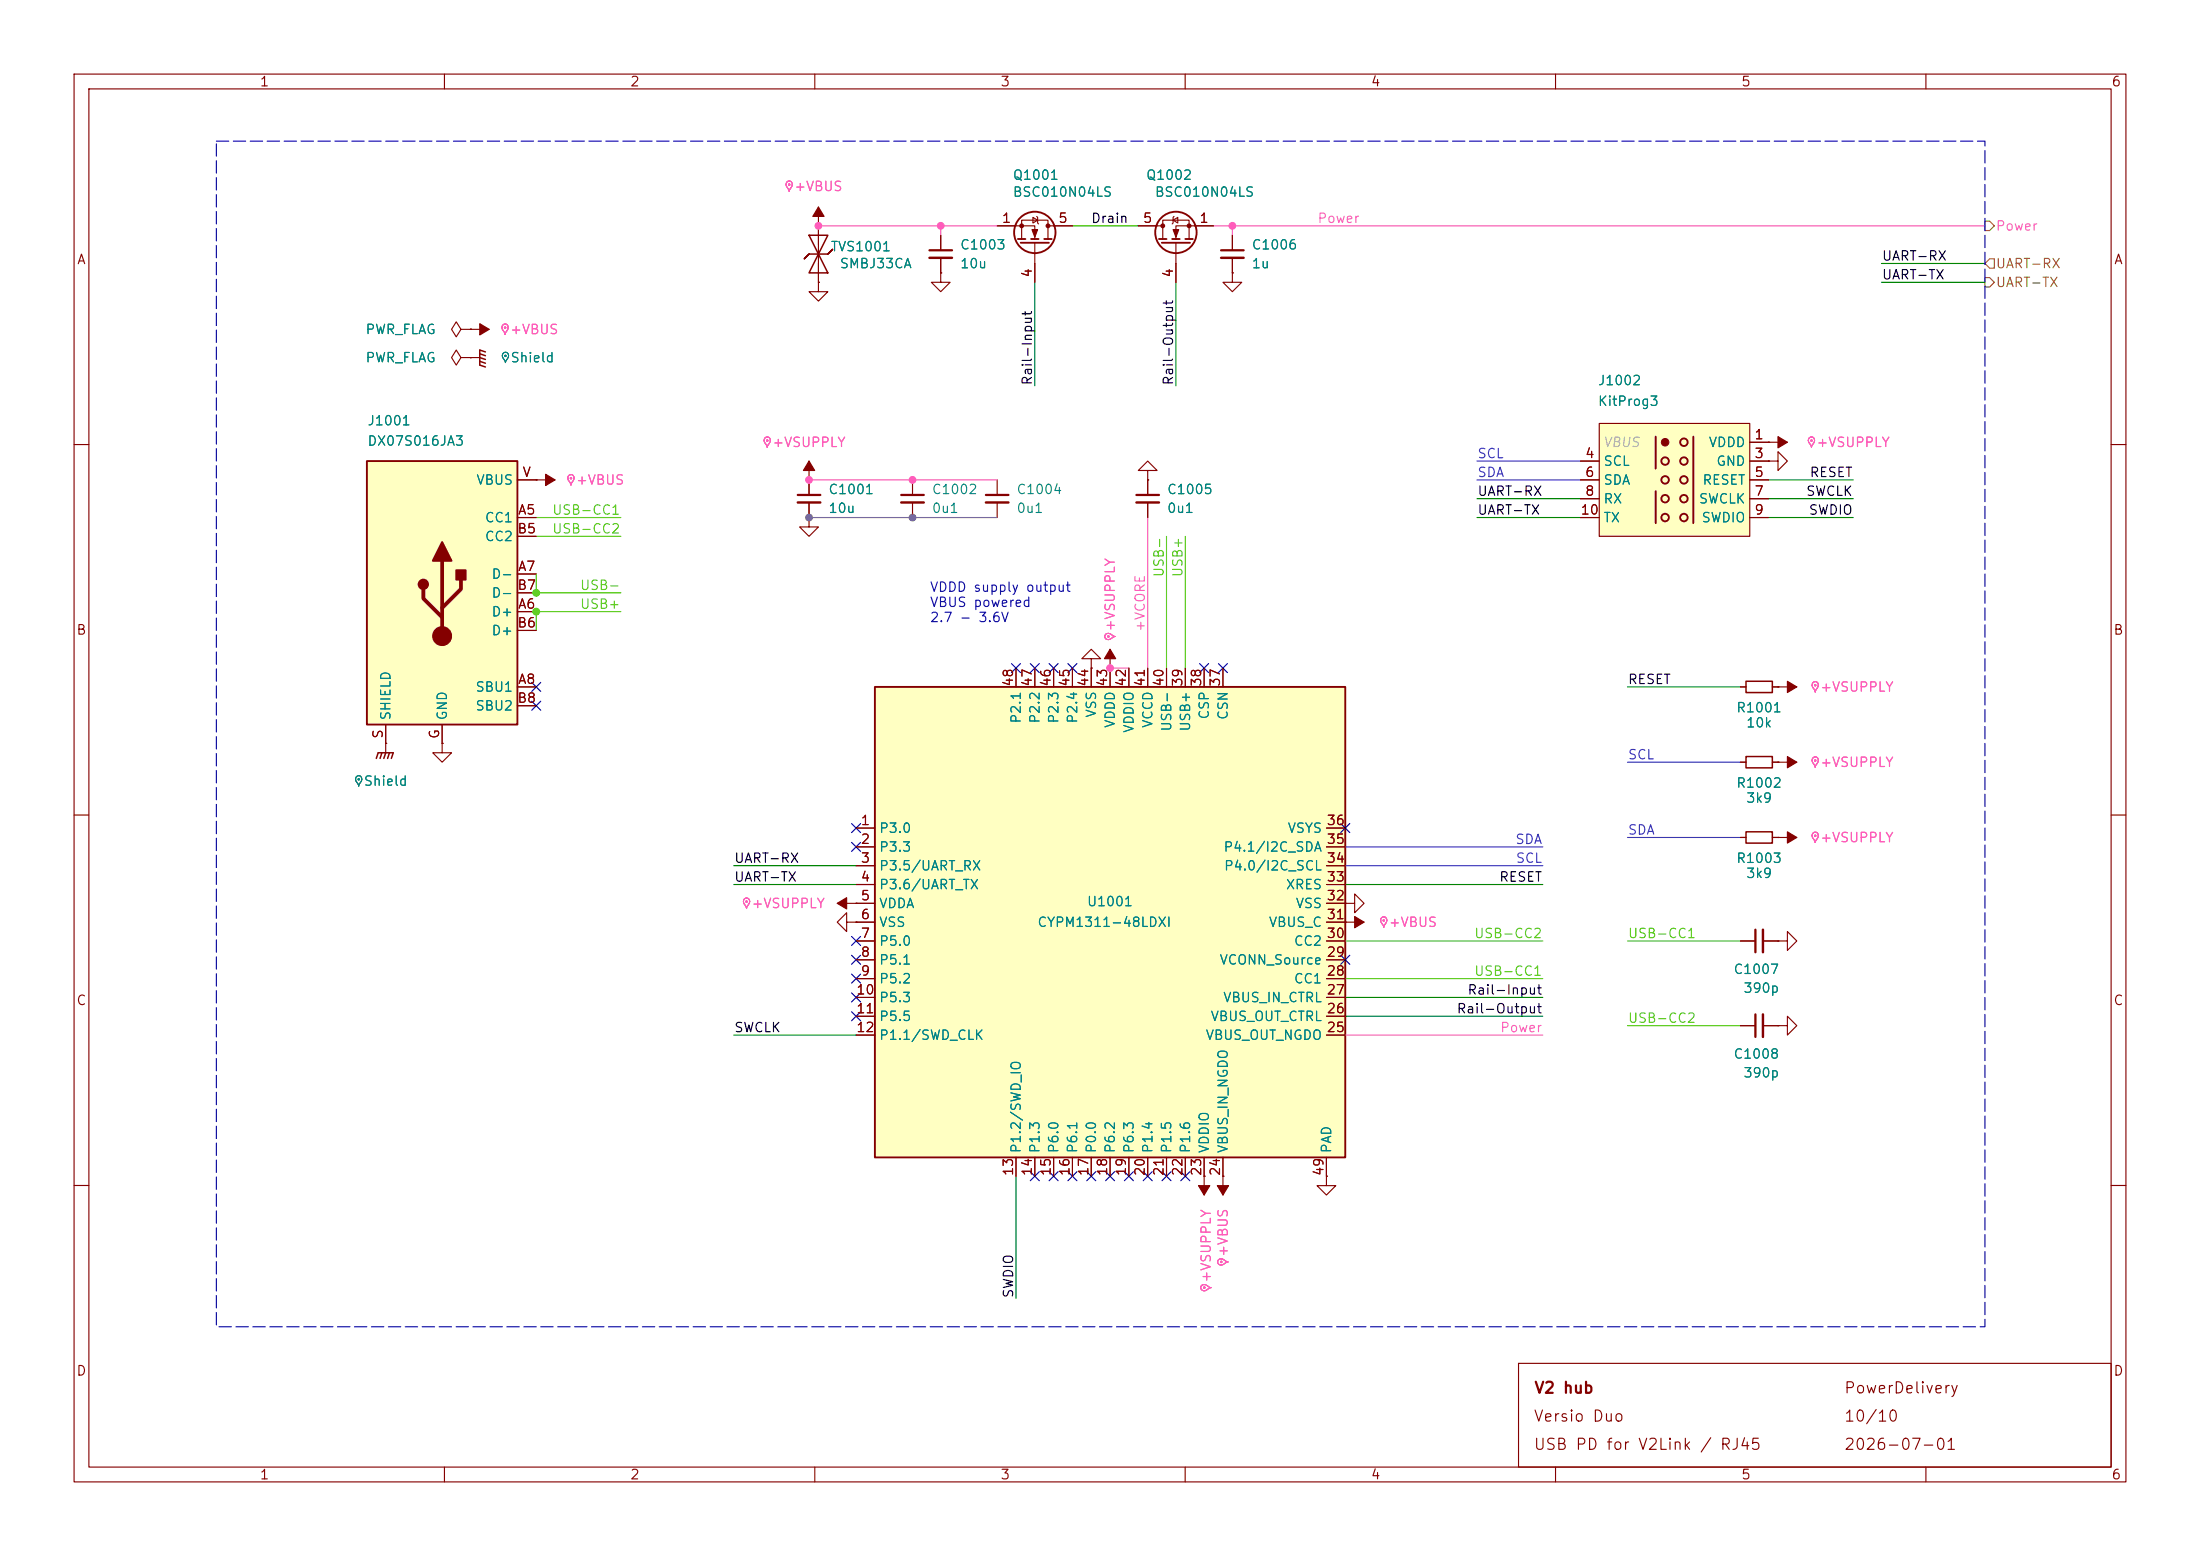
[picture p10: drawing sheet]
<svg xmlns="http://www.w3.org/2000/svg" width="297mm" height="210mm" viewBox="0 0 297 210" stroke-linecap="round" stroke-linejoin="round" font-family="sans-serif">
<g fill="none" stroke="#840000" stroke-width=".15">
<path d="M10 10h277v190h-277zM12 12h273v186h-273zM60 10v2M110 10v2M160 10v2M210 10v2M260 10v2M110.5 30.5h.1M110.5 38.1v1.3h1.3l-1.3 1.2-1.3-1.2h1.3M110.5 38.1h.1M110.5 27.9v10.2M127 36.8v1.3h1.3l-1.3 1.3-1.3-1.3h1.3"/>
<path d="M127 36.8h.1M127 31.8v2M127 34.8v2M134.6 30.5h5.1v1.8M137.9 32.3v-2.6h3.6v2.6M139.4 29.3l.7 .4-.7 .4zM139.7 32.8v5.3M140 29.2l.1 .1v.8l.1 .1M141.5 30.5h3.3M62.2 44.5l-.6-1.1-.6 1.1 .6 1 .6-1h1.3M62.2 48.3l-.6-1.1-.6 1.1 .6 1 .6-1h1.3M63.5 44.5h.1"/>
<path d="M63.5 48.3h.1M63.5 44.5h2.5M63.5 48.3h1.3M10 60h2M72.4 64.8h.1M72.4 64.8h2.5M123.2 64.8v2M123.2 67.8v2.1M154.9 63.5h1.3l-1.3-1.3-1.2 1.3h1.2v1.3M154.9 64.8h.1M154.9 64.8v2M154.9 67.8v2.1"/>
<path d="M285 60h2M147.3 88.9h1.3l-1.3-1.3-1.3 1.3h1.3v1.3M147.3 90.2h.1M149.9 90.2h.1M149.9 87.6v2.6M10 110h2M52.1 100.3h.1M52.1 100.3v1.3M59.7 100.3v1.3h1.3l-1.3 1.3-1.3-1.3h1.3M59.7 100.3h.1M285 110h2M113 121.9h2.6"/>
<path d="M115.6 121.9h.1M181.6 121.9h1.3v-1.2l1.2 1.2-1.2 1.3v-1.3M181.6 121.9h.1M181.6 124.5h.1M181.6 124.5h2.5M234.9 127h2.1M234.9 138.4h2.1M238 127h2M238 138.4h2M240 138.4h1.3v-1.2l1.3 1.2-1.3 1.3v-1.3M240 138.4h.1M10 160h2"/>
<path d="M285 160h2M60 198v2M110 198v2M160 198v2M205 184h80v14h-80zM210 198v2M260 198v2"/>
</g>
<path d="M106.3 24.5a.49 .49 0 0 1 .7 .2 .49 .49 0 0 1-.3 .7l-.2 .4-.1-.3a.64 .64 0 0 1-.1-1zM67.9 43.8a.49 .49 0 0 1 .7 .2 .49 .49 0 0 1-.2 .7l-.2 .4-.2-.3a.64 .64 0 0 1-.1-1zM68 47.7a.49 .49 0 0 1 .6 .1 .49 .49 0 0 1-.2 .7l-.2 .4-.1-.3a.64 .64 0 0 1-.1-.9zM76.8 64.2a.49 .49 0 0 1 .7 .1 .49 .49 0 0 1-.2 .7l-.2 .5-.2-.4a.64 .64 0 0 1-.1-.9zM149.2 85.6l.3-.1h.3l.7 .4-.3 .2a.54 .54 0 0 1-.6 .2 .54 .54 0 0 1-.4-.5zM48.1 104.8a.49 .49 0 0 1 .7 .2 .49 .49 0 0 1-.2 .7l-.2 .4-.1-.4a.64 .64 0 0 1-.2-.9zM100.5 121.3a.49 .49 0 0 1 .7 .2 .49 .49 0 0 1-.2 .7l-.2 .4-.2-.4a.64 .64 0 0 1-.1-.9zM186.5 123.9a.49 .49 0 0 1 .7 .1 .49 .49 0 0 1-.2 .7l-.2 .4-.1-.3a.64 .64 0 0 1-.2-.9z" fill="none" stroke="#840000" stroke-width=".14"/>
<g fill="#840000" stroke="#840000" stroke-width=".14">
<circle cx="100.8" cy="121.7" r=".09"/>
<circle cx="68.2" cy="44.2" r=".09"/>
<circle cx="68.2" cy="48" r=".09"/>
<circle cx="77.1" cy="64.5" r=".09"/>
<circle cx="149.6" cy="85.9" r=".09"/>
<circle cx="106.5" cy="24.9" r=".09"/>
<circle cx="48.4" cy="105.2" r=".09"/>
<circle cx="186.8" cy="124.2" r=".09"/>
</g>
<g fill="#840000" stroke="#840000" stroke-width=".15">
<path d="M113 121.9l1.3-.7v1.5z"/>
<path d="M64.8 43.7l1.2 .8-1.2 .7z"/>
<path d="M73.7 64l1.2 .8-1.2 .7z"/>
<path d="M149.9 87.6l.7 1.3h-1.5z"/>
<path d="M139.3 31h.8l-.4 1z"/>
<path d="M110.5 27.9l.8 1.3h-1.6z"/>
<path d="M182.9 123.7l1.2 .8-1.2 .7z"/>
<circle cx="141.5" cy="30.5" r=".25"/>
<circle cx="137.9" cy="30.5" r=".25"/>
</g>
<path d="M106.3 24.5a.49 .49 0 0 1 .7 .2 .49 .49 0 0 1-.3 .7l-.2 .4-.1-.3a.64 .64 0 0 1-.1-1zM67.9 43.8a.49 .49 0 0 1 .7 .2 .49 .49 0 0 1-.2 .7l-.2 .4-.2-.3a.64 .64 0 0 1-.1-1zM76.8 64.2a.49 .49 0 0 1 .7 .1 .49 .49 0 0 1-.2 .7l-.2 .5-.2-.4a.64 .64 0 0 1-.1-.9zM149.2 85.6l.3-.1h.3l.7 .4-.3 .2a.54 .54 0 0 1-.6 .2 .54 .54 0 0 1-.4-.5zM100.5 121.3a.49 .49 0 0 1 .7 .2 .49 .49 0 0 1-.2 .7l-.2 .4-.2-.4a.64 .64 0 0 1-.1-.9zM186.5 123.9a.49 .49 0 0 1 .7 .1 .49 .49 0 0 1-.2 .7l-.2 .4-.1-.3a.64 .64 0 0 1-.2-.9z" fill="none" stroke="#ff5cbb" stroke-width=".14"/>
<g fill="#ff5cbb" stroke="#ff5cbb" stroke-width=".14">
<circle cx="100.8" cy="121.7" r=".09"/>
<circle cx="68.2" cy="44.2" r=".09"/>
<circle cx="77.1" cy="64.5" r=".09"/>
<circle cx="149.6" cy="85.9" r=".09"/>
<circle cx="106.5" cy="24.9" r=".09"/>
<circle cx="186.8" cy="124.2" r=".09"/>
</g>
<path d="M125.5 33.8h3M121.7 66.8h3M153.4 66.8h3.1M237 125.5v3M237 136.9v3.1" fill="none" stroke="#840000" stroke-width=".3"/>
<path d="M125.5 34.8h3M121.7 67.8h3M153.4 67.8h3.1M238 125.5v3M238 136.9v3.1" fill="none" stroke="#840000" stroke-width=".33"/>
<path d="M109.2 34.3l-.6 .6 .6-.6h2.6l.6-.6-.6 .6M109.2 31.8h2.6l-1.3 2.5zM110.5 34.3l1.3 2.5h-2.6zM64.8 48.8l.7 .2M64.8 48.3l.7 .2M64.8 47.8l.7 .2M65.5 47.5l-.7-.3v2.1l.7 .2M50.8 102.4l.3-.8h2l-.3 .8M51.6 101.6l-.3 .8M52.1 101.6l-.3 .8M52.6 101.6l-.3 .8" fill="none" stroke="#840000" stroke-width=".2"/>
<path d="M68 47.7a.49 .49 0 0 1 .6 .1 .49 .49 0 0 1-.2 .7l-.2 .4-.1-.3a.64 .64 0 0 1-.1-.9zM48.1 104.8a.49 .49 0 0 1 .7 .2 .49 .49 0 0 1-.2 .7l-.2 .4-.1-.4a.64 .64 0 0 1-.2-.9z" fill="none" stroke="#008484" stroke-width=".14"/>
<g fill="#008484" stroke="#008484" stroke-width=".14">
<circle cx="68.2" cy="48" r=".09"/>
<circle cx="48.4" cy="105.2" r=".09"/>
</g>
<g fill="none" stroke="#840000" stroke-width=".25">
<path d="M137.4 32.3h1M137.8 32.8h3.8M139.2 32.3h1M141 32.3h1"/>
<circle cx="139.7" cy="31.4" r="2.79"/>
</g>
<path d="M49.5 62.2h20.3v35.6h-20.3z" fill="#ffffc2"/>
<path d="M49.5 62.2h20.3v35.6h-20.3z" fill="none" stroke="#840000" stroke-width=".25"/>
<g fill="#840000" stroke="#840000" stroke-width=".25">
<path d="M59.7 73.2l1.3 2.5h-2.6z"/>
<path d="M61.6 77h1.3v1.2h-1.3z"/>
<circle cx="57.1" cy="78.9" r=".63"/>
</g>
<path d="M57.1 79.5v1.3l2.6 2.5M59.7 75.7v10.2M62.2 78.2v1.3l-2.5 2.5" fill="none" stroke="#840000" stroke-width=".51"/>
<circle cx="59.7" cy="85.9" r="1.27" fill="#840000" stroke="#840000" stroke-width=".15"/>
<g fill="none" stroke="#840000" stroke-width=".15">
<path d="M69.8 69.9h2.6M69.8 77.5h2.6M69.8 72.4h2.6M69.8 64.8h2.6M134.6 64.8v2M134.6 67.8v2.1M52.1 97.8v2.5M59.7 97.8v2.5M69.8 82.6h2.6M69.8 92.7h2.6M69.8 85.1h2.6M69.8 80h2.6"/>
<path d="M69.8 95.3h2.6"/>
</g>
<path d="M133.1 66.8h3" fill="none" stroke="#840000" stroke-width=".3"/>
<path d="M133.1 67.8h3" fill="none" stroke="#840000" stroke-width=".33"/>
<path d="M215.9 57.2h20.3v15.2h-20.3z" fill="#ffffc2"/>
<g fill="none" stroke="#840000" stroke-width=".25">
<path d="M156.5 32.3h1M156.8 32.8h3.9M158.2 32.3h1.1M160 32.3h1M223.5 58.9v4.3M228.6 58.9v11.7M223.5 66.3v4.3"/>
<circle cx="158.7" cy="31.4" r="2.79"/>
<circle cx="227.3" cy="59.7" r=".51"/>
<circle cx="224.8" cy="69.9" r=".51"/>
<circle cx="224.8" cy="64.8" r=".51"/>
<circle cx="224.8" cy="67.3" r=".51"/>
<circle cx="224.8" cy="62.2" r=".51"/>
<circle cx="227.3" cy="67.3" r=".51"/>
<circle cx="227.3" cy="62.2" r=".51"/>
<circle cx="227.3" cy="69.9" r=".51"/>
<circle cx="227.3" cy="64.8" r=".51"/>
</g>
<g fill="#840000" stroke="#840000" stroke-width=".14">
<circle cx="224.8" cy="59.7" r=".51"/>
<circle cx="244.5" cy="59.5" r=".09"/>
<circle cx="245.1" cy="112.8" r=".09"/>
<circle cx="162.6" cy="173.8" r=".09"/>
<circle cx="164.9" cy="170.3" r=".09"/>
<circle cx="103.6" cy="59.5" r=".09"/>
</g>
<g fill="none" stroke="#840000" stroke-width=".15">
<path d="M153.7 30.5h3.3M157 32.3v-2.6h3.5v2.6M158.4 29.7l.6-.4v.8zM158.5 29.2l-.1 .1v.8l-.2 .1M158.7 32.8v5.3M163.8 30.5h-5.1v1.8M166.4 36.8v1.3h1.2l-1.2 1.3-1.3-1.3h1.3M166.4 36.8h.1M166.4 31.8v2M166.4 34.8v2M215.9 57.2h20.3v15.2h-20.3zM236.2 59.7h5.1"/>
<path d="M238.8 59.7h.1M109.2 64.8h.1M109.2 69.9v1.2h1.3l-1.3 1.3-1.3-1.3h1.3M109.2 69.9h.1M109.2 62.2v4.6M109.2 67.8v2.1M213.4 62.2h2.5M213.4 64.8h2.5M213.4 67.3h2.5M213.4 69.9h2.5M236.2 62.2h2.6M236.2 64.8h2.6"/>
<path d="M236.2 67.3h2.6M236.2 69.9h2.6M238.8 62.2h1.2v-1.2l1.3 1.2-1.3 1.3v-1.3M238.8 62.2h.1M240 113h.1M240 113h2.6M162.6 158.8h.1M162.6 158.8v2.5M165.1 158.8h.1M165.1 158.8v2.5M179.1 158.8v1.2h1.2l-1.2 1.3-1.3-1.3h1.3M179.1 158.8h.1"/>
</g>
<g fill="#840000" stroke="#840000" stroke-width=".15">
<path d="M158.4 31h.7l-.4 1z"/>
<path d="M240 58.9l1.3 .8-1.3 .8z"/>
<path d="M241.3 112.3l1.3 .7-1.3 .8z"/>
<path d="M161.8 160h1.5l-.7 1.3z"/>
<path d="M164.3 160h1.6l-.8 1.3z"/>
<path d="M109.2 62.2l.8 1.3h-1.5z"/>
<circle cx="157" cy="30.5" r=".25"/>
<circle cx="160.5" cy="30.5" r=".25"/>
</g>
<path d="M164.8 33.8h3.1M107.7 66.8h3" fill="none" stroke="#840000" stroke-width=".3"/>
<path d="M164.8 34.8h3.1M107.7 67.8h3" fill="none" stroke="#840000" stroke-width=".33"/>
<path d="M103.3 59.1a.49 .49 0 0 1 .7 .1 .49 .49 0 0 1-.2 .7l-.2 .5-.2-.4a.64 .64 0 0 1-.1-.9zM244.3 59.1a.49 .49 0 0 1 .7 .1 .49 .49 0 0 1-.2 .7l-.3 .5-.1-.4a.64 .64 0 0 1-.1-.9zM244.8 112.4a.49 .49 0 0 1 .7 .2 .49 .49 0 0 1-.2 .7l-.2 .4-.2-.3a.64 .64 0 0 1-.1-1zM162.2 173.5l.3-.1h.3l.7 .4-.4 .1a.54 .54 0 0 1-.6 .3 .54 .54 0 0 1-.4-.5zM164.5 170l.3-.1h.3l.7 .4-.4 .2a.54 .54 0 0 1-.6 .2 .54 .54 0 0 1-.4-.5z" fill="none" stroke="#840000" stroke-width=".14"/>
<path d="M103.3 59.1a.49 .49 0 0 1 .7 .1 .49 .49 0 0 1-.2 .7l-.2 .5-.2-.4a.64 .64 0 0 1-.1-.9zM244.3 59.1a.49 .49 0 0 1 .7 .1 .49 .49 0 0 1-.2 .7l-.3 .5-.1-.4a.64 .64 0 0 1-.1-.9zM244.8 112.4a.49 .49 0 0 1 .7 .2 .49 .49 0 0 1-.2 .7l-.2 .4-.2-.3a.64 .64 0 0 1-.1-1zM162.2 173.5l.3-.1h.3l.7 .4-.4 .1a.54 .54 0 0 1-.6 .3 .54 .54 0 0 1-.4-.5zM164.5 170l.3-.1h.3l.7 .4-.4 .2a.54 .54 0 0 1-.6 .2 .54 .54 0 0 1-.4-.5z" fill="none" stroke="#ff5cbb" stroke-width=".14"/>
<g fill="#ff5cbb" stroke="#ff5cbb" stroke-width=".14">
<circle cx="244.5" cy="59.5" r=".09"/>
<circle cx="245.1" cy="112.8" r=".09"/>
<circle cx="162.6" cy="173.8" r=".09"/>
<circle cx="164.9" cy="170.3" r=".09"/>
<circle cx="103.6" cy="59.5" r=".09"/>
</g>
<path d="M118.1 92.7h63.5v63.5h-63.5z" fill="#ffffc2"/>
<path d="M118.1 92.7h63.5v63.5h-63.5z" fill="none" stroke="#840000" stroke-width=".25"/>
<g fill="none" stroke="#840000" stroke-width=".15">
<path d="M110.5 38.1h.1M110.5 30.5h.1M110.5 30.5v2.5M110.5 35.6v2.5M127 36.8h.1M127 31.8v2M127 34.8v2M134.6 30.5h2.6M139.7 35.6v2.5M142.2 30.5h2.6M153.7 30.5h2.5M158.7 35.6v2.5"/>
<path d="M161.3 30.5h2.5M166.4 36.8h.1M166.4 31.8v2M166.4 34.8v2M63.5 48.3h.1M63.5 44.5h.1M236.2 59.7h2.6M238.8 59.7h.1M69.8 64.8h2.6M69.8 69.9h2.6M69.8 77.5h2.6M69.8 72.4h2.6"/>
<path d="M72.4 64.8h.1M109.2 69.9h.1M109.2 64.8h.1M109.2 64.8v2M109.2 67.8v2.1M154.9 64.8h.1M154.9 64.8v2M154.9 67.8v2.1M213.4 62.2h2.5M213.4 64.8h2.5M213.4 67.3h2.5M213.4 69.9h2.5"/>
<path d="M236.2 62.2h2.6M236.2 64.8h2.6M236.2 67.3h2.6M236.2 69.9h2.6M238.8 62.2h.1M52.1 97.8v2.5M59.7 97.8v2.5M69.8 92.7h2.6M69.8 82.6h2.6M69.8 85.1h2.6M69.8 80h2.6M69.8 95.3h2.6"/>
<path d="M137.2 90.2v2.5M139.7 90.2v2.5M142.2 90.2v2.5M144.8 90.2v2.5M147.3 90.2h.1M147.3 90.2v2.5M149.9 90.2h.1M149.9 90.2v2.5M152.4 90.2v2.5M154.9 90.2v2.5M157.5 90.2v2.5M160 90.2v2.5"/>
<path d="M162.6 90.2v2.5M165.1 90.2v2.5M234.9 92.7h.8M239.3 92.7h3.3M240 92.7h.1M52.1 100.3h.1M59.7 100.3h.1M115.6 111.8h2.5M115.6 114.3h2.5M115.6 116.8h2.5M115.6 119.4h2.5M179.1 111.8h2.5"/>
<path d="M179.1 114.3h2.5M179.1 116.8h2.5M179.1 119.4h2.5M234.9 102.9h.8M234.9 113h.8M239.3 102.9h3.3M239.3 113h.7M240 102.9h.1M240 113h.1M114.3 124.5v-1.3l-1.3 1.3 1.3 1.2v-1.2h1.3M115.6 124.5h.1M115.6 121.9h.1"/>
<path d="M115.6 121.9h2.5M115.6 124.5h2.5M115.6 127h2.5M115.6 129.5h2.5M115.6 132.1h2.5M115.6 134.6h2.5M115.6 137.2h2.5M115.6 139.7h2.5M179.1 121.9h2.5M179.1 124.5h2.5M179.1 127h2.5M179.1 129.5h2.5"/>
<path d="M179.1 132.1h2.5M179.1 134.6h2.5M179.1 137.2h2.5M179.1 139.7h2.5M181.6 121.9h.1M181.6 124.5h.1M234.9 127h2.1M234.9 138.4h2.1M238 127h2M238 138.4h2M240 127h1.3v-1.3l1.3 1.3-1.3 1.3v-1.3M240 127h.1"/>
<path d="M240 138.4h.1M137.2 156.2v2.6M139.7 156.2v2.6M142.2 156.2v2.6M144.8 156.2v2.6M147.3 156.2v2.6M149.9 156.2v2.6M152.4 156.2v2.6M154.9 156.2v2.6M157.5 156.2v2.6M160 156.2v2.6M162.6 158.8h.1"/>
<path d="M162.6 156.2v2.6M165.1 158.8h.1M165.1 156.2v2.6M179.1 158.8h.1M179.1 156.2v2.6"/>
</g>
<path d="M244.8 92.1a.49 .49 0 0 1 .7 .2 .49 .49 0 0 1-.2 .7l-.2 .4-.2-.4a.64 .64 0 0 1-.1-.9zM244.8 102.3a.49 .49 0 0 1 .7 .1 .49 .49 0 0 1-.2 .7l-.2 .5-.2-.4a.64 .64 0 0 1-.1-.9z" fill="none" stroke="#840000" stroke-width=".14"/>
<g fill="#840000" stroke="#840000" stroke-width=".14">
<circle cx="245.1" cy="102.6" r=".09"/>
<circle cx="245.1" cy="92.5" r=".09"/>
</g>
<g fill="#840000" stroke="#840000" stroke-width=".15">
<path d="M241.3 102.1l1.3 .8-1.3 .7z"/>
<path d="M241.3 91.9l1.3 .8-1.3 .8z"/>
</g>
<g fill="none" stroke="#ff5cbb" stroke-width=".14">
<path d="M106.3 24.5a.49 .49 0 0 1 .7 .2 .49 .49 0 0 1-.3 .7l-.2 .4-.1-.3a.64 .64 0 0 1-.1-1zM67.9 43.8a.49 .49 0 0 1 .7 .2 .49 .49 0 0 1-.2 .7l-.2 .4-.2-.3a.64 .64 0 0 1-.1-1zM103.3 59.1a.49 .49 0 0 1 .7 .1 .49 .49 0 0 1-.2 .7l-.2 .5-.2-.4a.64 .64 0 0 1-.1-.9zM244.3 59.1a.49 .49 0 0 1 .7 .1 .49 .49 0 0 1-.2 .7l-.3 .5-.1-.4a.64 .64 0 0 1-.1-.9zM76.8 64.2a.49 .49 0 0 1 .7 .1 .49 .49 0 0 1-.2 .7l-.2 .5-.2-.4a.64 .64 0 0 1-.1-.9zM149.2 85.6l.3-.1h.3l.7 .4-.3 .2a.54 .54 0 0 1-.6 .2 .54 .54 0 0 1-.4-.5zM244.8 92.1a.49 .49 0 0 1 .7 .2 .49 .49 0 0 1-.2 .7l-.2 .4-.2-.4a.64 .64 0 0 1-.1-.9zM244.8 102.3a.49 .49 0 0 1 .7 .1 .49 .49 0 0 1-.2 .7l-.2 .5-.2-.4a.64 .64 0 0 1-.1-.9zM244.8 112.4a.49 .49 0 0 1 .7 .2 .49 .49 0 0 1-.2 .7l-.2 .4-.2-.3a.64 .64 0 0 1-.1-1zM100.5 121.3a.49 .49 0 0 1 .7 .2 .49 .49 0 0 1-.2 .7l-.2 .4-.2-.4a.64 .64 0 0 1-.1-.9zM186.5 123.9a.49 .49 0 0 1 .7 .1 .49 .49 0 0 1-.2 .7l-.2 .4-.1-.3a.64 .64 0 0 1-.2-.9zM162.2 173.5l.3-.1h.3l.7 .4-.4 .1a.54 .54 0 0 1-.6 .3 .54 .54 0 0 1-.4-.5z"/>
<path d="M164.5 170l.3-.1h.3l.7 .4-.4 .2a.54 .54 0 0 1-.6 .2 .54 .54 0 0 1-.4-.5z"/>
</g>
<g fill="#ff5cbb" stroke="#ff5cbb" stroke-width=".14">
<circle cx="245.1" cy="102.6" r=".09"/>
<circle cx="245.1" cy="92.5" r=".09"/>
<circle cx="186.8" cy="124.2" r=".09"/>
<circle cx="162.6" cy="173.8" r=".09"/>
<circle cx="164.9" cy="170.3" r=".09"/>
<circle cx="100.8" cy="121.7" r=".09"/>
<circle cx="244.5" cy="59.5" r=".09"/>
<circle cx="245.1" cy="112.8" r=".09"/>
<circle cx="103.6" cy="59.5" r=".09"/>
<circle cx="106.5" cy="24.9" r=".09"/>
<circle cx="149.6" cy="85.9" r=".09"/>
<circle cx="77.1" cy="64.5" r=".09"/>
<circle cx="68.2" cy="44.2" r=".09"/>
<circle cx="109.2" cy="64.8" r=".46"/>
<circle cx="149.9" cy="90.2" r=".46"/>
<circle cx="166.4" cy="30.5" r=".46"/>
<circle cx="127" cy="30.5" r=".46"/>
<circle cx="123.2" cy="64.8" r=".46"/>
<circle cx="110.5" cy="30.5" r=".46"/>
</g>
<path d="M235.7 91.9h3.6v1.6h-3.6zM235.7 102.1h3.6v1.5h-3.6zM235.7 112.3h3.6v1.5h-3.6z" fill="none" stroke="#840000" stroke-width=".2"/>
<path d="M268 29.8h.6l.6 .7-.6 .6h-.6zM268 37.5h.6l.6 .6-.6 .6h-.6zM268.6 34.9h.6v1.3h-.6l-.6-.6z" fill="none" stroke="#848400" stroke-width=".15"/>
<g fill="none" stroke="#008400" stroke-width=".15">
<path d="M139.7 38.1v14M144.8 30.5h8.9M158.7 38.1v14M254 35.6h14M254 38.1h14M199.4 67.3h14M199.4 69.9h14M238.8 64.8h11.4M238.8 67.3h11.4M238.8 69.9h11.4M219.7 92.7h15.2M99.1 116.8h16.5"/>
<path d="M99.1 119.4h16.5M181.6 119.4h26.7M99.1 139.7h16.5M181.6 134.6h26.7M181.6 137.2h26.7M137.2 158.8v16.5"/>
</g>
<path d="M199.4 62.2h14M199.4 64.8h14M181.6 116.8h26.7M181.6 114.3h26.7M219.7 113h15.2M219.7 102.9h15.2" fill="none" stroke="#4e06ce" stroke-width=".15"/>
<path d="M72.4 77.5v2.5h11.4M72.4 69.9h11.4M72.4 72.4h11.4M157.5 72.4v17.8M160 72.4v17.8M83.8 82.6h-11.4v2.5M181.6 127h26.7M181.6 132.1h26.7M219.7 138.4h15.2M219.7 127h15.2" fill="none" stroke="#51c90f" stroke-width=".15"/>
<path d="M109.2 69.9h25.4" fill="none" stroke="#676767" stroke-width=".15"/>
<path d="M110.5 30.5h24.1M127 30.5v1.3M163.8 30.5h104.2M166.4 30.5v1.3M109.2 64.8h25.4M154.9 69.9v20.3M149.9 90.2h2.5M181.6 139.7h26.7" fill="none" stroke="#ff5cbb" stroke-width=".15"/>
<g fill="none" stroke="#000084" stroke-width=".15">
<path d="M71.8 92.1l1.2 1.2M71.8 94.6l1.2 1.3M73 92.1l-1.2 1.2M73 94.6l-1.2 1.3M136.6 89.6l1.2 1.2M137.8 89.6l-1.2 1.2M139.1 89.6l1.2 1.2M140.3 89.6l-1.2 1.2M141.6 89.6l1.2 1.2M142.8 89.6l-1.2 1.2M144.2 89.6l1.2 1.2M145.4 89.6l-1.2 1.2"/>
<path d="M162 89.6l1.2 1.2M163.2 89.6l-1.2 1.2M164.5 89.6l1.2 1.2M165.7 89.6l-1.2 1.2M115 113.7l1.2 1.2M115 111.2l1.2 1.2M116.2 113.7l-1.2 1.2M116.2 111.2l-1.2 1.2M181 111.2l1.2 1.2M182.2 111.2l-1.2 1.2M115 128.9l1.2 1.2M115 126.4l1.2 1.2"/>
<path d="M115 134l1.2 1.2M115 131.5l1.2 1.2M115 136.6l1.2 1.2M116.2 136.6l-1.2 1.2M116.2 128.9l-1.2 1.2M116.2 126.4l-1.2 1.2M116.2 134l-1.2 1.2M116.2 131.5l-1.2 1.2M181 128.9l1.2 1.2M182.2 128.9l-1.2 1.2M139.1 158.1l1.2 1.3M140.3 158.1l-1.2 1.3"/>
<path d="M141.6 158.1l1.2 1.3M142.8 158.1l-1.2 1.3M144.2 158.1l1.2 1.3M145.4 158.1l-1.2 1.3M146.7 158.1l1.2 1.3M147.9 158.1l-1.2 1.3M149.3 158.1l1.2 1.3M150.5 158.1l-1.2 1.3M151.8 158.1l1.2 1.3M153 158.1l-1.2 1.3M154.3 158.1l1.2 1.3M155.5 158.1l-1.2 1.3"/>
<path d="M156.9 158.1l1.2 1.3M158.1 158.1l-1.2 1.3M159.4 158.1l1.2 1.3M160.6 158.1l-1.2 1.3"/>
</g>
<path d="M29.2 19.1h238.8v160h-238.8z" fill="none" stroke="#0000c2" stroke-width=".15" stroke-dasharray="1.7 .6"/>
<path d="M68 47.7a.49 .49 0 0 1 .6 .1 .49 .49 0 0 1-.2 .7l-.2 .4-.1-.3a.64 .64 0 0 1-.1-.9zM48.1 104.8a.49 .49 0 0 1 .7 .2 .49 .49 0 0 1-.2 .7l-.2 .4-.1-.4a.64 .64 0 0 1-.2-.9z" fill="none" stroke="#008484" stroke-width=".14"/>
<g fill="#008484" stroke="#008484" stroke-width=".14">
<circle cx="48.4" cy="105.2" r=".09"/>
<circle cx="68.2" cy="48" r=".09"/>
</g>
<g fill="#676767" stroke="#676767" stroke-width=".14">
<circle cx="123.2" cy="69.9" r=".46"/>
<circle cx="109.2" cy="69.9" r=".46"/>
</g>
<g fill="#51c90f" stroke="#51c90f" stroke-width=".14">
<circle cx="72.4" cy="82.6" r=".46"/>
<circle cx="72.4" cy="80" r=".46"/>
</g>
<g font-size="1.5" fill="#840000">
<text x="207" y="188.4">V2 hub</text>
<text x="248.9" y="188.4">PowerDelivery</text>
<text x="206.9" y="192.3">Versio Duo</text>
<text x="206.9" y="196.1">USB PD for V2Link / RJ45</text>
<text x="248.9" y="196.1">2026-07-01</text>
<text x="248.9" y="192.3">10/10</text>
</g>
<g font-size="1.3" fill="#840000">
<text x="35" y="12">1</text>
<text x="85" y="12">2</text>
<text x="135" y="12">3</text>
<text x="185" y="12">4</text>
<text x="235" y="12">5</text>
<text x="285" y="12">6</text>
<text x="10.3" y="36">A</text>
<text x="135.2" y="30.4">1</text>
<text x="142.8" y="30.4">5</text>
<text x="154.2" y="30.4">5</text>
<text x="161.8" y="30.4">1</text>
<text x="285.3" y="36">A</text>
<text x="139.6" y="37.6" transform="rotate(-90 139.6 37.6)">4</text>
<text x="158.7" y="37.6" transform="rotate(-90 158.7 37.6)">4</text>
<text x="236.8" y="59.6">1</text>
<text x="70.4" y="64.7">V</text>
<text x="213.9" y="62.1">4</text>
<text x="213.9" y="64.7">6</text>
<text x="236.8" y="62.1">3</text>
<text x="236.8" y="64.7">5</text>
<text x="69.8" y="69.8">A5</text>
<text x="213.3" y="69.8">10</text>
<text x="213.9" y="67.2">8</text>
<text x="236.8" y="67.2">7</text>
<text x="236.8" y="69.8">9</text>
<text x="69.8" y="72.3">B5</text>
<text x="69.8" y="77.4">A7</text>
<text x="69.8" y="79.9">B7</text>
<text x="69.8" y="82.5">A6</text>
<text x="10.2" y="86">B</text>
<text x="69.8" y="85">B6</text>
<text x="285.2" y="86">B</text>
<text x="69.8" y="95.2">B8</text>
<text x="69.8" y="92.6">A8</text>
<text x="137.1" y="92.8" transform="rotate(-90 137.1 92.8)">48</text>
<text x="139.6" y="92.8" transform="rotate(-90 139.6 92.8)">47</text>
<text x="142.2" y="92.8" transform="rotate(-90 142.2 92.8)">46</text>
<text x="144.7" y="92.8" transform="rotate(-90 144.7 92.8)">45</text>
<text x="147.2" y="92.8" transform="rotate(-90 147.2 92.8)">44</text>
<text x="149.8" y="92.8" transform="rotate(-90 149.8 92.8)">43</text>
<text x="152.3" y="92.8" transform="rotate(-90 152.3 92.8)">42</text>
<text x="154.9" y="92.8" transform="rotate(-90 154.9 92.8)">41</text>
<text x="157.4" y="92.8" transform="rotate(-90 157.4 92.8)">40</text>
<text x="159.9" y="92.8" transform="rotate(-90 159.9 92.8)">39</text>
<text x="162.5" y="92.8" transform="rotate(-90 162.5 92.8)">38</text>
<text x="165" y="92.8" transform="rotate(-90 165 92.8)">37</text>
<text x="52" y="99.8" transform="rotate(-90 52 99.8)">S</text>
<text x="59.6" y="99.8" transform="rotate(-90 59.6 99.8)">G</text>
<text x="116.1" y="111.7">1</text>
<text x="179" y="111.7">36</text>
<text x="116.1" y="114.2">2</text>
<text x="116.1" y="116.8">3</text>
<text x="116.1" y="119.3">4</text>
<text x="179" y="119.3">33</text>
<text x="179" y="116.8">34</text>
<text x="179" y="114.2">35</text>
<text x="116.1" y="121.8">5</text>
<text x="116.1" y="124.4">6</text>
<text x="179" y="124.4">31</text>
<text x="179" y="121.8">32</text>
<text x="116.1" y="126.9">7</text>
<text x="116.1" y="129.5">8</text>
<text x="116.1" y="132">9</text>
<text x="179" y="132">28</text>
<text x="179" y="129.5">29</text>
<text x="179" y="126.9">30</text>
<text x="10.2" y="136">C</text>
<text x="115.5" y="134.5">10</text>
<text x="115.5" y="137.1">11</text>
<text x="179" y="137.1">26</text>
<text x="179" y="134.5">27</text>
<text x="285.2" y="136">C</text>
<text x="115.5" y="139.6">12</text>
<text x="179" y="139.6">25</text>
<text x="137.1" y="158.8" transform="rotate(-90 137.1 158.8)">13</text>
<text x="139.6" y="158.8" transform="rotate(-90 139.6 158.8)">14</text>
<text x="142.2" y="158.8" transform="rotate(-90 142.2 158.8)">15</text>
<text x="144.7" y="158.8" transform="rotate(-90 144.7 158.8)">16</text>
<text x="147.2" y="158.8" transform="rotate(-90 147.2 158.8)">17</text>
<text x="149.8" y="158.8" transform="rotate(-90 149.8 158.8)">18</text>
<text x="152.3" y="158.8" transform="rotate(-90 152.3 158.8)">19</text>
<text x="154.9" y="158.8" transform="rotate(-90 154.9 158.8)">20</text>
<text x="157.4" y="158.8" transform="rotate(-90 157.4 158.8)">21</text>
<text x="159.9" y="158.8" transform="rotate(-90 159.9 158.8)">22</text>
<text x="162.5" y="158.8" transform="rotate(-90 162.5 158.8)">23</text>
<text x="165" y="158.8" transform="rotate(-90 165 158.8)">24</text>
<text x="179" y="158.8" transform="rotate(-90 179 158.8)">49</text>
<text x="10.2" y="186">D</text>
<text x="285.2" y="186">D</text>
<text x="35" y="200">1</text>
<text x="85" y="200">2</text>
<text x="135" y="200">3</text>
<text x="185" y="200">4</text>
<text x="235" y="200">5</text>
<text x="285" y="200">6</text>
</g>
<g font-size="1.3" fill="#ff5cbb">
<text x="107.1" y="26.1">+VBUS</text>
<text x="177.8" y="30.4">Power</text>
<text x="269.3" y="31.4">Power</text>
<text x="68.8" y="45.4">+VBUS</text>
<text x="77.7" y="65.7">+VBUS</text>
<text x="104.2" y="60.7">+VSUPPLY</text>
<text x="245.1" y="60.7">+VSUPPLY</text>
<text x="150.8" y="85.3" transform="rotate(-90 150.8 85.3)">+VSUPPLY</text>
<text x="154.9" y="85.4" transform="rotate(-90 154.9 85.4)">+VCORE</text>
<text x="245.6" y="93.7">+VSUPPLY</text>
<text x="245.6" y="103.8">+VSUPPLY</text>
<text x="245.6" y="114">+VSUPPLY</text>
<text x="101.4" y="122.9">+VSUPPLY</text>
<text x="187.4" y="125.4">+VBUS</text>
<text x="202.4" y="139.6">Power</text>
<text x="163.8" y="173.2" transform="rotate(-90 163.8 173.2)">+VSUPPLY</text>
<text x="166.1" y="169.7" transform="rotate(-90 166.1 169.7)">+VBUS</text>
</g>
<g font-size="1.3" fill="#008484">
<text x="136.6" y="24.6">Q1001</text>
<text x="136.6" y="26.9">BSC010N04LS</text>
<text x="154.6" y="24.6">Q1002</text>
<text x="155.8" y="26.9">BSC010N04LS</text>
<text x="112.1" y="34.2">TVS1001</text>
<text x="129.5" y="34">C1003</text>
<text x="168.9" y="34">C1006</text>
<text x="113.3" y="36.5">SMBJ33CA</text>
<text x="129.5" y="36.5">10u</text>
<text x="168.9" y="36.5">1u</text>
<text x="49.3" y="45.4">PWR_FLAG</text>
<text x="49.3" y="49.2">PWR_FLAG</text>
<text x="68.8" y="49.2">Shield</text>
<text x="215.6" y="52.3">J1002</text>
<text x="49.5" y="57.7">J1001</text>
<text x="215.6" y="55.1">KitProg3</text>
<text x="49.5" y="60.5">DX07S016JA3</text>
<text x="64.2" y="65.7">VBUS</text>
<text x="216.4" y="63.2">SCL</text>
<text x="216.4" y="65.7">SDA</text>
<text x="229.7" y="65.7">RESET</text>
<text x="230.6" y="60.7">VDDD</text>
<text x="231.6" y="63.2">GND</text>
<text x="65.4" y="70.8">CC1</text>
<text x="111.7" y="67">C1001</text>
<text x="111.7" y="69.5">10u</text>
<text x="125.7" y="67">C1002</text>
<text x="125.7" y="69.5">0u1</text>
<text x="137.1" y="67">C1004</text>
<text x="137.1" y="69.5">0u1</text>
<text x="157.5" y="67">C1005</text>
<text x="157.5" y="69.5">0u1</text>
<text x="216.4" y="68.3">RX</text>
<text x="216.4" y="70.8">TX</text>
<text x="229.3" y="68.3">SWCLK</text>
<text x="229.6" y="70.8">SWDIO</text>
<text x="65.4" y="73.4">CC2</text>
<text x="66.3" y="83.5">D+</text>
<text x="66.3" y="78.4">D-</text>
<text x="66.3" y="81">D-</text>
<text x="66.3" y="86.1">D+</text>
<text x="64.1" y="93.7">SBU1</text>
<text x="53" y="97.3" transform="rotate(-90 53 97.3)">SHIELD</text>
<text x="60.7" y="97.3" transform="rotate(-90 60.7 97.3)">GND</text>
<text x="64.1" y="96.2">SBU2</text>
<text x="138.1" y="97.7" transform="rotate(-90 138.1 97.7)">P2.1</text>
<text x="140.7" y="97.7" transform="rotate(-90 140.7 97.7)">P2.2</text>
<text x="143.2" y="97.7" transform="rotate(-90 143.2 97.7)">P2.3</text>
<text x="145.7" y="97.7" transform="rotate(-90 145.7 97.7)">P2.4</text>
<text x="148.3" y="97" transform="rotate(-90 148.3 97)">VSS</text>
<text x="150.8" y="98.3" transform="rotate(-90 150.8 98.3)">VDDD</text>
<text x="153.4" y="99" transform="rotate(-90 153.4 99)">VDDIO</text>
<text x="155.9" y="98.3" transform="rotate(-90 155.9 98.3)">VCCD</text>
<text x="158.4" y="98.8" transform="rotate(-90 158.4 98.8)">USB-</text>
<text x="161" y="98.8" transform="rotate(-90 161 98.8)">USB+</text>
<text x="163.5" y="97.2" transform="rotate(-90 163.5 97.2)">CSP</text>
<text x="166.1" y="97.3" transform="rotate(-90 166.1 97.3)">CSN</text>
<text x="234.3" y="96.5">R1001</text>
<text x="235.6" y="98.5">10k</text>
<text x="49" y="106.4">Shield</text>
<text x="234.3" y="106.6">R1002</text>
<text x="118.6" y="112.7">P3.0</text>
<text x="173.7" y="112.7">VSYS</text>
<text x="235.6" y="108.7">3k9</text>
<text x="118.6" y="115.3">P3.3</text>
<text x="118.6" y="117.8">P3.5/UART_RX</text>
<text x="165.1" y="115.3">P4.1/I2C_SDA</text>
<text x="165.2" y="117.8">P4.0/I2C_SCL</text>
<text x="234.3" y="116.8">R1003</text>
<text x="235.6" y="118.8">3k9</text>
<text x="118.6" y="120.3">P3.6/UART_TX</text>
<text x="118.6" y="122.9">VDDA</text>
<text x="118.6" y="125.4">VSS</text>
<text x="140" y="125.4">CYPM1311-48LDXI</text>
<text x="146.6" y="122.6">U1001</text>
<text x="171.2" y="125.4">VBUS_C</text>
<text x="173.5" y="120.3">XRES</text>
<text x="174.8" y="122.9">VSS</text>
<text x="118.6" y="128">P5.0</text>
<text x="118.6" y="130.5">P5.1</text>
<text x="164.5" y="130.5">VCONN_Source</text>
<text x="174.6" y="128">CC2</text>
<text x="233.9" y="131.8">C1007</text>
<text x="118.6" y="133">P5.2</text>
<text x="118.6" y="135.6">P5.3</text>
<text x="165" y="135.6">VBUS_IN_CTRL</text>
<text x="174.6" y="133">CC1</text>
<text x="235.3" y="134.3">390p</text>
<text x="118.6" y="138.1">P5.5</text>
<text x="118.6" y="140.7">P1.1/SWD_CLK</text>
<text x="162.7" y="140.7">VBUS_OUT_NGDO</text>
<text x="163.3" y="138.1">VBUS_OUT_CTRL</text>
<text x="233.9" y="143.2">C1008</text>
<text x="235.3" y="145.7">390p</text>
<text x="138.1" y="155.7" transform="rotate(-90 138.1 155.7)">P1.2/SWD_IO</text>
<text x="140.7" y="155.7" transform="rotate(-90 140.7 155.7)">P1.3</text>
<text x="143.2" y="155.7" transform="rotate(-90 143.2 155.7)">P6.0</text>
<text x="145.7" y="155.7" transform="rotate(-90 145.7 155.7)">P6.1</text>
<text x="148.3" y="155.7" transform="rotate(-90 148.3 155.7)">P0.0</text>
<text x="150.8" y="155.7" transform="rotate(-90 150.8 155.7)">P6.2</text>
<text x="153.4" y="155.7" transform="rotate(-90 153.4 155.7)">P6.3</text>
<text x="155.9" y="155.7" transform="rotate(-90 155.9 155.7)">P1.4</text>
<text x="158.4" y="155.7" transform="rotate(-90 158.4 155.7)">P1.5</text>
<text x="161" y="155.7" transform="rotate(-90 161 155.7)">P1.6</text>
<text x="163.5" y="155.7" transform="rotate(-90 163.5 155.7)">VDDIO</text>
<text x="166.1" y="155.7" transform="rotate(-90 166.1 155.7)">VBUS_IN_NGDO</text>
<text x="180" y="155.7" transform="rotate(-90 180 155.7)">PAD</text>
</g>
<g font-size="1.3">
<text x="147.2" y="30.4">Drain</text>
<text x="254" y="35.5">UART-RX</text>
<text x="254" y="38">UART-TX</text>
<text x="139.6" y="52.1" transform="rotate(-90 139.6 52.1)">Rail-Input</text>
<text x="158.7" y="52.1" transform="rotate(-90 158.7 52.1)">Rail-Output</text>
<text x="244.2" y="64.7">RESET</text>
<text x="199.4" y="69.8">UART-TX</text>
<text x="199.4" y="67.2">UART-RX</text>
<text x="243.7" y="67.2">SWCLK</text>
<text x="244.1" y="69.8">SWDIO</text>
<text x="219.7" y="92.6">RESET</text>
<text x="99" y="116.8">UART-RX</text>
<text x="99" y="119.3">UART-TX</text>
<text x="202.3" y="119.3">RESET</text>
<text x="196.6" y="137.1">Rail-Output</text>
<text x="198" y="134.6">Rail-Input</text>
<text x="99" y="139.6">SWCLK</text>
<text x="137.1" y="175.3" transform="rotate(-90 137.1 175.3)">SWDIO</text>
</g>
<g font-size="1.3" fill="#848400">
<text x="269.3" y="36.5">UART-RX</text>
<text x="269.3" y="39.1">UART-TX</text>
</g>
<g font-size="1.3" fill="#4e06ce">
<text x="199.4" y="64.7">SDA</text>
<text x="199.4" y="62.2">SCL</text>
<text x="219.7" y="102.8">SCL</text>
<text x="219.7" y="113">SDA</text>
<text x="204.5" y="114.2">SDA</text>
<text x="204.5" y="116.8">SCL</text>
</g>
<text font-size="1.3" fill="#a5a5a5" x="216.3" y="60.7">VBUS</text>
<g font-size="1.3" fill="#51c90f">
<text x="74.5" y="69.8">USB-CC1</text>
<text x="74.5" y="72.3">USB-CC2</text>
<text x="157.4" y="78" transform="rotate(-90 157.4 78)">USB-</text>
<text x="160" y="78" transform="rotate(-90 160 78)">USB+</text>
<text x="78.2" y="79.9">USB-</text>
<text x="78.2" y="82.5">USB+</text>
<text x="198.9" y="126.9">USB-CC2</text>
<text x="219.7" y="126.9">USB-CC1</text>
<text x="198.9" y="132">USB-CC1</text>
<text x="219.7" y="138.4">USB-CC2</text>
</g>
<g font-size="1.3" fill="#0000c2">
<text x="125.4" y="80.2">VDDD supply output</text>
<text x="125.4" y="82.2">VBUS powered</text>
<text x="125.4" y="84.3">2.7 - 3.6V</text>
</g>
</svg>
